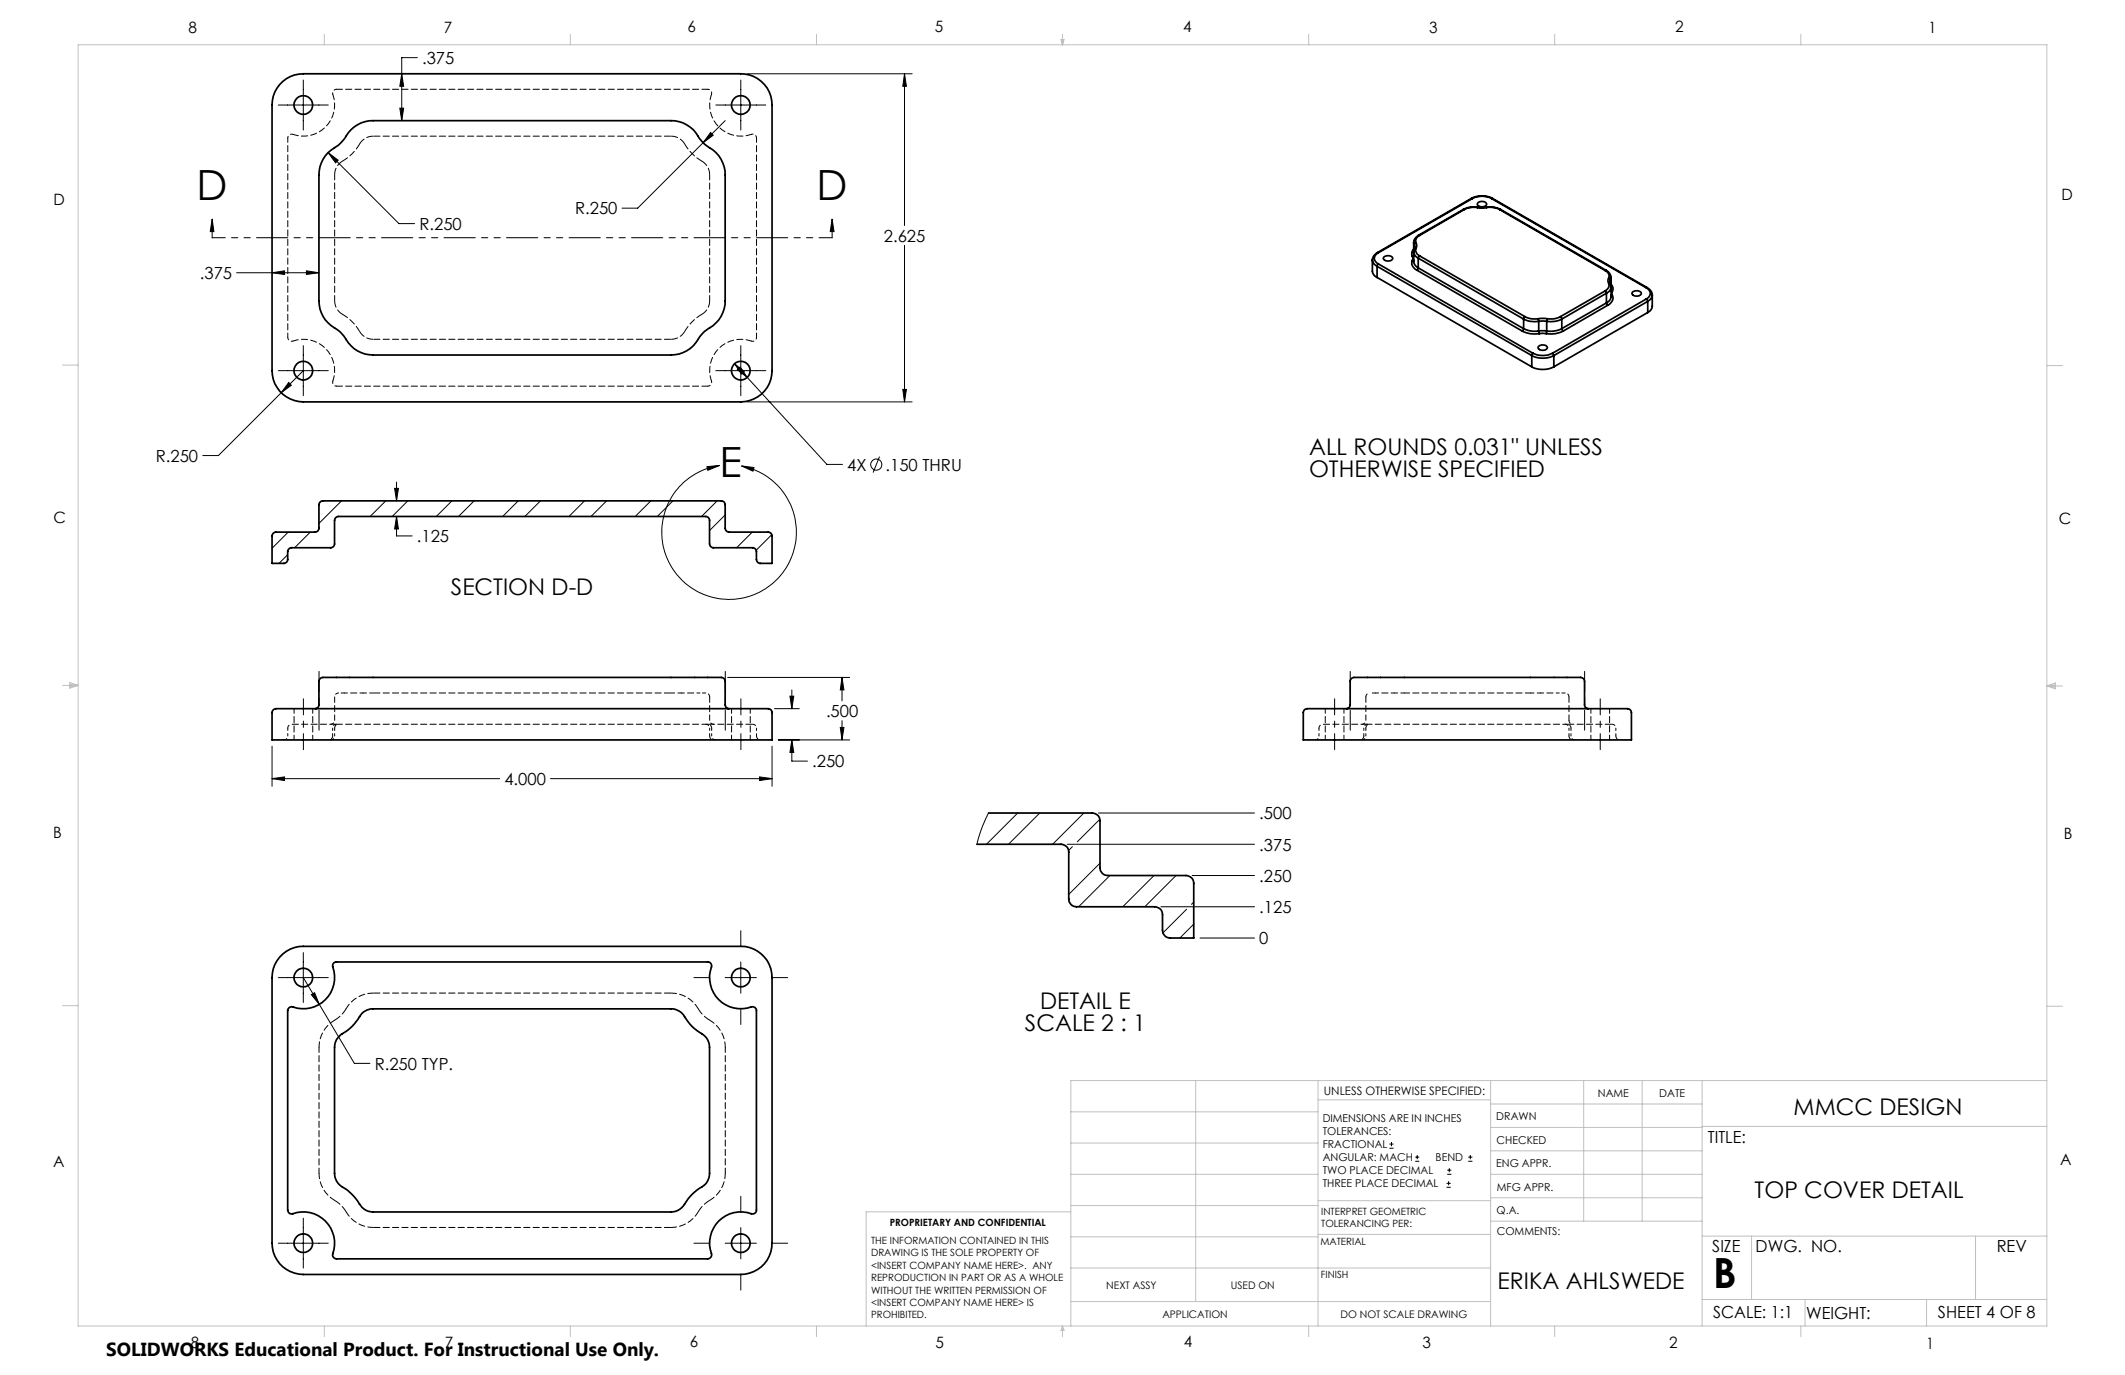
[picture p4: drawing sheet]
<svg xmlns="http://www.w3.org/2000/svg" width="432mm" height="279mm" viewBox="0 0 432 279" stroke-linecap="round" stroke-linejoin="round" font-family="sans-serif">
<g fill="none" stroke="#000" stroke-width=".2">
<path d="M61.6 16.3v10.1M81.6 15l.4 2.5h-.8zM84.8 11.7h-3.2v12.8M150.5 16.3v10.1M151.8 15h33.5M183.8 15l.4 2.5h-.8zM183.8 15v30.8M56.6 21.3h10.1M66.7 31l2 1.6-.5 .5zM66.7 31l14.4 14.4h3.1M81.2 22h.8l-.4 2.5zM144.4 26.9l.5 .6-2 1.5z"/>
<path d="M145.5 21.3h10.1M147.4 24.5l-17.8 17.8h-3.2M43.1 44.5l.4 2.6h-.8zM43.1 44.5v3.8M48.1 55.4h16.7M55.3 55.4l2.5-.4v.8zM62.3 55l2.5 .4-2.5 .4zM169.1 44.5l.4 2.6h-.8zM169.1 44.5v3.8M183.8 49.8v31.9M56.6 75.3h10.1M58.7 77.7l.5 .6-2.1 1.5z"/>
<path d="M61.6 70.2v10.2M61.6 75.3l-17.2 17.3h-3.2M145.5 75.3h10.1M149.3 73.9l1.9 1.6-.5 .5zM149.3 73.9l2.5 2.8M149.8 75.1l.6-.5 1.4 2.1zM150.5 70.2v10.2M151.8 76.7l16.2 17.7h3.2M183.4 79.1h.8l-.4 2.6zM80.2 99.2h.8l-.4 2.6zM80.6 98v3.8M143.7 94.8l2.5-.2-2.4 1z"/>
<path d="M146.2 94.6a13.7 13.7 0 0 0-9.7 20.7 13.7 13.7 0 0 0 22.9 .6 13.7 13.7 0 0 0-8.7-21.2M150.7 94.7l2.5 .3-.2 .7zM151.8 81.7h33.5M178.7 92.8l-1.3 3.2M58.5 112.7l-1.8 1.8M58.6 108.1l-3.3 3.3M63 108.1l-3.1 3.2M69.4 101.8l-4.6 4.6M78.4 101.8l-3.2 3.2M80.6 105l.4 2.5h-.8zM80.6 105v3.9h3.1M82.9 101.8l-3.2 3.2"/>
<path d="M91.8 101.8l-3.1 3.2M96.3 101.8l-3.1 3.2M105.3 101.8l-3.2 3.2M109.8 101.8l-3.2 3.2M118.8 101.8l-3.2 3.2M123.3 101.8l-3.2 3.2M132.3 101.8l-3.2 3.2M136.7 101.8l-3.1 3.2M145.7 101.8l-3.1 3.2M147.4 104.6l-3.2 3.2M152.9 108.1l-3.2 3.2M156.8 108.6l-3.1 3.2"/>
<path d="M147.8 137.7h24.8M171.1 137.7l.4 2.5h-.8zM171.1 137.7v4.7M55.3 158.2l2.5-.3v.7zM55.3 151.6v8.2M55.3 158.2h46.2M111.9 158.2h45M154.3 157.9l2.6 .3-2.6 .4zM156.9 151.6v8.2M157.4 144h5M158.2 150.4h14.4M160.5 141.5h.8l-.4 2.5z"/>
<path d="M160.9 150.4l.4 2.5h-.8zM160.9 150.4v4.3h3.2M160.9 140.2v3.8M170.7 147.8h.8l-.4 2.6zM171.1 146.4v4M200.9 165.2l-1.6 3.5-.8 2.9M206.8 165.2l-6.4 6.4M211.3 165.2l-6.4 6.4M216.9 171.6h38M217.9 172l-.8 .8M220.2 165.2l-6.3 6.4M223.2 165.2h31.7"/>
<path d="M223.5 166.5l-4.6 4.6M223.5 175.4l-6.3 6.4M225.5 177.9l-6.3 6.4M234.5 177.9l-6.4 6.4M239 177.9l-6.4 6.4M242.3 177.9h12.6M56.6 198.6h10.1M61.6 193.6v10.1M61.6 198.6l3.3 5.5M141 198.6h3.2M147.4 198.6h6.3M150.5 189.1v3.2"/>
<path d="M150.5 195.5v6.3M156.9 198.6h3.2M235.9 184.3h19M241.1 184.7l-4.8 4.8M242.6 183.3l-.5 .5M242.6 187.8l-2.9 2.8M243.8 190.6h11.1M63.3 202.1l.6-.4 1 2.4zM64.9 204.1l7.1 12h3.2M150.5 205v3.2M282.3 233.3h.9M282.3 232.5h.9"/>
<path d="M282.8 232.1v.8M287.6 236h.8M287.6 235.1h.8M288 234.7v.8M294.1 238.6h.8M294.1 237.8h.8M294.5 237.4v.8M298.3 236h.9M298.3 235.1h.9M298.8 234.7v.8M56.6 252.6h10.1M61.6 247.5v10.2"/>
<path d="M141 252.6h3.2M147.4 252.6h6.3M150.5 243.1v3.2M150.5 249.4v6.4M150.5 259v3.1M156.9 252.6h3.2M293.9 241.3h.9M293.9 240.5h.9M294.4 240v.8"/>
<circle cx="178.1" cy="94.4" r="1.13"/>
</g>
<path d="M169.1 48.3h-126" fill="none" stroke="#000" stroke-width=".2" stroke-dasharray="6.3 1.3 1.3 1.3 1.3 1.3" stroke-dashoffset="3.7"/>
<path d="M64.8 148.4v-12M147.4 148.4v-12M274.4 148.4v-12M322 148.4v-12" fill="none" stroke="#000" stroke-width=".2" stroke-dasharray="15.2 1.3 1.3 1.3" stroke-dashoffset="11.2"/>
<path d="M61.7 152.3v-10.3M150.6 152.3v-10.3M271.2 152.3v-10.3M325.2 152.3v-10.3" fill="none" stroke="#000" stroke-width=".2" stroke-dasharray="15.2 1.3 1.3 1.3" stroke-dashoffset="12"/>
<g fill="none" stroke="#c0c0c0" stroke-width=".2">
<path d="M15.9 9.1h400v260.4h-400zM65.9 6.9v2.2M115.9 6.9v2.2M165.9 6.9v2.2M215.6 8h.6l-.3 1.1zM215.7 8l.2 1.1M215.9 6.9v2.2M216 8l-.1 1.1M265.9 6.9v2.2M315.9 6.9v2.2M365.9 6.9v2.2M12.7 74.2h3.2"/>
<path d="M415.9 74.3h3.2M12.7 139.3h3.2M14.2 139.1l1.7 .2M14.2 138.7l1.7 .6-1.7 .5zM15.9 139.3l-1.7 .3M415.9 139.4h3.2M415.9 139.4l1.8-.6v1.2zM415.9 139.4l1.8 .3M417.7 139.2l-1.8 .2M12.7 204.4h3.2M243 219.6v44.9M267.8 219.6v49.9"/>
<path d="M302.9 219.6v49.9M321.8 219.6v28.5M333.7 219.6v28.5M345.9 219.6v49.9M415.9 204.5h3.2M415.9 219.6h-198.3v49.9M217.6 238.6h50.2M217.6 232.3h50.2M217.6 225.9h50.2M267.8 223.5h35.1M302.9 233.9h43M302.9 229.1h43"/>
<path d="M302.9 224.3h43M302.9 238.6h43M345.9 228.9h70M217.6 257.7h85.3M217.6 251.3h50.2M217.6 245h50.2M217.6 246.2h-41.6v23.3M267.8 250.8h35.1M267.8 244h35.1M302.9 248.1h43M302.9 243.4h43M345.9 251.2h70"/>
<path d="M355.9 251.2v12.9M401.4 251.2v12.9M65.9 269.5v2.1M115.9 269.5v2.1M165.9 269.5v2.1M215.9 269.5v2.1M215.9 269.5l.3 .8h-.6zM217.6 264.5h85.3M265.9 269.5v2.1M315.9 269.5v2.1M345.9 264.1h70M365.9 269.5v2.1"/>
<path d="M366.8 264.1v5.4M391.5 264.1v5.4"/>
</g>
<g fill="#000">
<path d="M169.1 44.5l.4 2.6h-.8zM43.1 44.5l.4 2.6h-.8z"/>
<path d="M143.7 94.8l2.5-.2-2.4 1zM150.7 94.7l2.5 .3-.2 .7z"/>
<path d="M80.2 99.2h.8l-.4 2.6zM80.6 105l.4 2.5h-.8z"/>
<path d="M55.3 158.2l2.5-.3v.7zM154.3 157.9l2.6 .3-2.6 .4zM160.5 141.5h.8l-.4 2.5zM160.9 150.4l.4 2.5h-.8zM171.1 137.7l.4 2.5h-.8zM170.7 147.8h.8l-.4 2.6zM183.8 15l.4 2.5h-.8zM183.4 79.1h.8l-.4 2.6zM149.3 73.9l1.4 2.1 .5-.5zM149.8 75.1l2 1.6-1.4-2.1zM58.7 77.7l-1.6 2.1 2.1-1.5zM81.6 15l.4 2.5h-.8zM81.2 22h.8l-.4 2.5zM62.3 55l2.5 .4-2.5 .4zM55.3 55.4l2.5-.4v.8zM66.7 31l1.5 2.1 .5-.5zM144.4 26.9l-1.5 2.1 2-1.5zM63.3 202.1l1.6 2-1-2.4z"/>
</g>
<g fill="none" stroke="#000" stroke-width=".35">
<path d="M57.5 16.5a6.2 6.2 0 0 1 4.1-1.5h88.9a6.3 6.3 0 0 1 6.4 6.3v54a6.3 6.3 0 0 1-6.4 6.4h-88.9a6.3 6.3 0 0 1-6.3-6.4v-54a6.2 6.2 0 0 1 2.2-4.8zM66.7 31l.6-.5a8.5 8.5 0 0 0 3.5-3.5 6.4 6.4 0 0 1 5-2.5h60.5a6.7 6.7 0 0 1 6 3.9l.9 .9a8.3 8.3 0 0 1 3.9 4.6l.3 1.6v25.6a6.7 6.7 0 0 1-3.9 6l-1.2 1.2a6.6 6.6 0 0 1-6 3.8h-60.5a6.6 6.6 0 0 1-5.9-3.8l-.9-1a8.3 8.3 0 0 1-4-4.5l-.2-1.7v-25.6a6.5 6.5 0 0 1 1.9-4.5zM278.9 52.8v2.7l.4 .5 .5 .4M278.9 52.8l.4 .9 .5 .4M279.8 54.1l31.5 18.1M279.8 54.1v2.3M279.8 56.4l31.5 18.1M279.9 51.3l-.9 .8-.1 .7M279.9 51.3l.2 .1M280.1 51.4a1.19 1.19 0 0 0-.8 1.1 1.19 1.19 0 0 0 .8 1.1M280.1 53.6l-.3 .5M280.1 53.6l31.4 18.2"/>
<path d="M281.2 52.2a1.17 1.17 0 0 1 1.8 .3 1.09 1.09 0 0 1-1.9 0zM287 52.1l.1 .3-.1 .5M287 52.9a1.54 1.54 0 0 0 .9 2M287.3 50.6l-.4 .7 .1 .8M287.3 49.3v4.1l.4 .6 .5 .4M287.3 52.8l-.3 .1M287.3 49.3l.1 .4M287.3 51.9l-.3 .2M287.4 50.6a1.36 1.36 0 0 0 .8 1.9M287.4 49.7l.1 .4-.1 .5M287.4 49.7v1M287.8 50.4a1.24 1.24 0 0 0 .7 1.6"/>
<path d="M287.8 49.4l.1 .4-.1 .6M287.8 49.4l-.3 .1-.1 .2M287.8 50.4l-.4 .2M287.9 54.9l21.4 12.4M288.2 54.4l-.3 .5M288.2 52.5l21.4 12.3M288.2 54.4l21.4 12.4M288.2 52.5v1.9M288.3 47.8l-.9 .8-.1 .7M288.3 47.8h.2M288.5 47.8a1.21 1.21 0 0 0-.7 1.6M288.5 52l-.3 .5"/>
<path d="M288.5 52l21.4 12.3M297.3 42.6h.2M297.3 42.6l-9 5.2M297.5 42.6l-9 5.2M299 40.3a4.6 4.6 0 0 1 4.3 0M299 40.3l.2 .1M299 40.3l-19.1 11M299.2 40.4a4.2 4.2 0 0 1 3.9 0M299.2 40.4l-19.1 11M300.2 42.2a4.5 4.5 0 0 0-2.7 .4M300.2 42.2h1.8M300.3 42.1a4.4 4.4 0 0 0-3 .5"/>
<path d="M300.3 42.1h1.7M300.3 42.1l-.1 .1M300.3 41.2a1.17 1.17 0 0 1 1.8 .3 1.12 1.12 0 0 1-1.9 0zM302 42.1a4.4 4.4 0 0 1 2.9 .5M302 42.1v.1M302 42.2a4.5 4.5 0 0 1 2.7 .4M303.1 40.4l31.4 18.1M303.3 40.3l-.2 .1M303.3 40.3l31.4 18.2M304.7 42.6h.2M304.7 42.6l21.4 12.4M304.9 42.6l21.5 12.3"/>
<path d="M326.1 55a1.19 1.19 0 0 1 .8 1.5M326.1 59.1l.3 .5M326.1 59.1l-9 5.2M326.4 54.9l.7 .6 .2 .9M326.4 54.9l-.3 .1M326.4 59.6l-9 5.2M326.4 59.6v2M326.9 56.5l-.2 .4 .2 .7M326.9 57.6a1.22 1.22 0 0 1-.8 1.5M326.9 56.5l.4 .4M326.9 57.6l.3 .1M327.2 57.7l.2 .6-.1 .5-.3 .4-.6 .4"/>
<path d="M327.3 56.9l-.1 .8M327.3 56.9v.9M327.4 57.7l.3 .7-.1 .8M327.4 56.4l-.1 4.1-.3 .7-.6 .4M327.4 60h.2M327.4 56.4l-.1 .5M327.4 59.1l.2 .1M327.6 59.2v.8M331.8 59.3a1.17 1.17 0 0 1 1.7 .3 1.09 1.09 0 0 1-1.9 0zM334.5 58.5a1.19 1.19 0 0 1 .9 1.1 1.19 1.19 0 0 1-.9 1.1M334.7 58.5a1.49 1.49 0 0 1 1 1.3 1.49 1.49 0 0 1-.9 1.4M334.7 58.5h-.2"/>
<path d="M335.7 59.9v2.7l-.3 .5-.6 .4M309.3 67.3a5.5 5.5 0 0 0 3.5 .5M309.6 64.8a5 5 0 0 0 3.1 .5M309.6 66.8a5 5 0 0 0 3.1 .4M309.6 66.8l-.3 .5M309.6 64.8v2M309.9 64.3a4.2 4.2 0 0 0 2.7 .5M309.9 64.3l-.3 .5M311.3 72.2a5 5 0 0 0 4.4 0M311.3 74.5a5 5 0 0 0 4.4 0M311.3 72.2v2.3M311.5 71.8a4.5 4.5 0 0 0 4 0"/>
<path d="M311.5 71.8l-.2 .4M312.6 70.5a1.19 1.19 0 0 1 1.8 .1 1.09 1.09 0 0 1-1.9 0zM312.6 64.8h1.8M312.6 64.8l.1 .5M312.7 65.3h1.6M312.7 67.2h1.6M312.7 67.2l.1 .6M312.7 65.3v1.9M312.8 67.8h1.4M314.3 67.2l-.1 .6M314.3 65.3v1.9M314.4 64.8l-.1 .5"/>
<path d="M315.5 71.8l.2 .4M315.7 72.2v2.3M317.1 64.3a4.2 4.2 0 0 1-2.7 .5M317.1 64.3l.3 .5M317.4 64.8a5 5 0 0 1-3.1 .5M317.4 66.8a5 5 0 0 1-3.1 .4M317.4 66.8l.2 .5M317.4 64.8v2M317.6 67.3a5.5 5.5 0 0 1-3.4 .5M326.4 61.6l.3 .4M326.4 61.6l-9 5.2M326.7 62l-9.1 5.3"/>
<path d="M327.6 60a1.54 1.54 0 0 1-.9 2M334.5 60.7l.3 .5M334.5 60.7l-19 11.1M334.8 61.2l-19.1 11M334.8 61.2v2.3M334.8 63.5l-19.1 11M55.6 108.3l.3-.2h8.1a.78 .78 0 0 0 .8-.7v-4.8a.85 .85 0 0 1 .8-.8h81a.78 .78 0 0 1 .8 .8v4.8a.85 .85 0 0 0 .7 .7h8a.78 .78 0 0 1 .8 .8v5.6h-2.4a.85 .85 0 0 1-.8-.8v-1.6a.78 .78 0 0 0-.8-.8h-7.9a.85 .85 0 0 1-.8-.8v-4.8a.78 .78 0 0 0-.8-.7h-74.6a.85 .85 0 0 0-.8 .7v4.8a.78 .78 0 0 1-.8 .8h-8a.85 .85 0 0 0-.7 .8v1.6a.78 .78 0 0 1-.8 .8h-2.4v-5.6zM55.6 144.1l.5-.1h98.9a1.78 1.78 0 0 1 1.7 .4l.2 .2v5.8h-101.6v-5.6zM64 144a.73 .73 0 0 0 .8-.8v-4.8a1.11 1.11 0 0 1 1.6-.7h80a.84 .84 0 0 1 1 .7v4.8a.78 .78 0 0 0 .7 .8M265 144.3a2.05 2.05 0 0 1 1.7-.3h62.9a1.82 1.82 0 0 1 1.8 .4l.1 .4v5.6h-66.7v-5.8zM273.6 144a.78 .78 0 0 0 .8-.8v-4.8a1.1 1.1 0 0 1 1.5-.7h45.1a.84 .84 0 0 1 1 .7v4.8a.73 .73 0 0 0 .8 .8M200.9 165.2h21a1.57 1.57 0 0 1 1.6 1.6v9.5a1.57 1.57 0 0 0 1.6 1.6h15.9a1.57 1.57 0 0 1 1.6 1.6v11.1h-4.8a1.57 1.57 0 0 1-1.6-1.6v-3.2a1.57 1.57 0 0 0-1.6-1.5h-15.8a1.57 1.57 0 0 1-1.6-1.6v-9.6a1.57 1.57 0 0 0-1.6-1.5h-17.1"/>
<path d="M57.5 193.9a6.2 6.2 0 0 1 4.1-1.6h88.9a6.3 6.3 0 0 1 6.4 6.3v54a6.3 6.3 0 0 1-6.4 6.4h-88.9a6.3 6.3 0 0 1-6.3-6.4v-54a6.2 6.2 0 0 1 2.2-4.7zM67.8 195.7l.4-.2h75.6a.77 .77 0 0 1 .8 1 6.4 6.4 0 0 0 1.5 6.7 6.4 6.4 0 0 0 6.8 1.4l.5 .1 .3 .5v40.7a.79 .79 0 0 1-1.1 .7 6.4 6.4 0 0 0-6.7 1.7 6.4 6.4 0 0 0-1.3 6.8l-.3 .5-.5 .2h-75.4a.82 .82 0 0 1-.8-1.1 6.5 6.5 0 0 0-1.6-6.7 6.5 6.5 0 0 0-6.9-1.3l-.4-.3-.2-.5v-40.5a.82 .82 0 0 1 1-.8 6.4 6.4 0 0 0 6.8-1.6 6.4 6.4 0 0 0 1.3-6.9zM73.6 205.9l.6-.5 1.2-.4h60.9a3.4 3.4 0 0 1 3.2 2.1 9.7 9.7 0 0 0 3.4 3.2l.9 .9 .3 .8 .1 .8v25.6a3.3 3.3 0 0 1-2.1 3.1 12.4 12.4 0 0 0-3.5 3.8l-1 .7-1.3 .3h-60.5a3.3 3.3 0 0 1-3.1-2.1 12.4 12.4 0 0 0-3.8-3.5l-.7-1.1-.2-1.2v-25.6a3.3 3.3 0 0 1 2.1-3.1 11.4 11.4 0 0 0 3.5-3.8z"/>
<circle cx="61.6" cy="21.3" r="1.9"/>
<circle cx="150.5" cy="21.3" r="1.9"/>
<circle cx="61.6" cy="75.3" r="1.9"/>
<circle cx="150.5" cy="75.3" r="1.9"/>
<circle cx="61.6" cy="198.6" r="1.9"/>
<circle cx="150.5" cy="198.6" r="1.9"/>
<circle cx="61.6" cy="252.6" r="1.9"/>
<circle cx="150.5" cy="252.6" r="1.9"/>
</g>
<path d="M143.8 18.1h-75.4M68.4 78.5h75.4M143.8 147.2h-75.4" fill="none" stroke="#000" stroke-width=".2" stroke-dasharray="1.3 .6" stroke-dashoffset=".1"/>
<g fill="none" stroke="#000" stroke-width=".2" stroke-dasharray="1.3 .6" stroke-dashoffset="-.1">
<path d="M69.6 32.7a3.2 3.2 0 0 0-1.6 2.8M75.8 27.7a3.2 3.2 0 0 0-2.7 1.6M136.4 27.7h-60.6M139.1 29.3a3.2 3.2 0 0 0-2.7-1.6M144.2 35.5a3.2 3.2 0 0 0-1.6-2.8M68 61.1a3.2 3.2 0 0 0 1.6 2.8M73.1 67.4a3.2 3.2 0 0 0 2.7 1.5M75.8 68.9h60.6M136.4 68.9a3.2 3.2 0 0 0 2.7-1.5M142.6 63.9a3.2 3.2 0 0 0 1.6-2.8M68.4 147.2h-9.1M136.4 140.8h-60.6"/>
<path d="M152.9 147.2h-9.1M277.9 147.2h-9.1M327.6 147.2h-9.2M68 207.3a6.4 6.4 0 0 0 2.3-2.3M75.8 201.8h60.6M141.9 205a6.4 6.4 0 0 0 2.3 2.3M70.3 246.2a6.4 6.4 0 0 0-2.3-2.3M136.4 249.4h-60.6M144.2 243.9a6.4 6.4 0 0 0-2.3 2.3"/>
</g>
<g fill="none" stroke="#000" stroke-width=".2" stroke-dasharray="1.3 .6" stroke-dashoffset=".6">
<path d="M57.7 150.3a.79 .79 0 0 0 .8-.7M58.5 148a.79 .79 0 0 1 .8-.8M67.2 147.2a.79 .79 0 0 0 .8-.8M67.2 150.3a.79 .79 0 0 0 .8-.7M67.6 149.6a.79 .79 0 0 1-.8 .7M68 148a.79 .79 0 0 1 .8-.8M68.4 147.2a.79 .79 0 0 0-.8 .8M68.8 140.8a.79 .79 0 0 0-.8 .8M70 140.8h-1.2M75.8 140.8h-2M138.4 140.8h-2M143.4 140.8h-1.2"/>
<path d="M143.4 147.2a.79 .79 0 0 1 .8 .8M144.2 141.6a.79 .79 0 0 0-.8-.8M144.2 149.6a.79 .79 0 0 0 .8 .7M144.6 148a.79 .79 0 0 0-.8-.8M145 147.2a.79 .79 0 0 1-.8-.8M145.4 150.3a.79 .79 0 0 1-.8-.7M152.9 147.2a.79 .79 0 0 1 .8 .8M153.7 149.6a.79 .79 0 0 0 .8 .7M267.2 150.3a.79 .79 0 0 0 .8-.7M268 148a.79 .79 0 0 1 .8-.8M276.8 147.2a.79 .79 0 0 0 .7-.8M276.8 150.3a.79 .79 0 0 0 .7-.7"/>
<path d="M277.1 149.6a.79 .79 0 0 1-.8 .7M277.5 141.6a.79 .79 0 0 1 .8-.8M277.5 148a.79 .79 0 0 1 .8-.8M277.9 147.2a.79 .79 0 0 0-.8 .8M279.5 140.8h-1.2M285.4 140.8h-2.1M313.1 140.8h-2.1M318 140.8h-1.2M318 147.2a.79 .79 0 0 1 .8 .8M318.8 146.4a.79 .79 0 0 0 .8 .8M318.8 141.6a.79 .79 0 0 0-.8-.8M318.8 149.6a.79 .79 0 0 0 .8 .7"/>
<path d="M319.2 148a.79 .79 0 0 0-.8-.8M320 150.3a.79 .79 0 0 1-.8-.7M327.6 147.2a.79 .79 0 0 1 .7 .8M328.3 149.6a.79 .79 0 0 0 .8 .7"/>
</g>
<g fill="none" stroke="#000" stroke-width=".2" stroke-dasharray="1.3 .6" stroke-dashoffset=".8">
<path d="M68.4 18.1a.79 .79 0 0 0-.8 1.1M144.6 19.2a.79 .79 0 0 0-.8-1.1M59.5 27.3a.79 .79 0 0 0-1 .7M153.7 28a.79 .79 0 0 0-1-.7M58.5 68.6a.79 .79 0 0 0 1 .7M67.6 77.4a.79 .79 0 0 0 .8 1.1M143.8 78.5a.79 .79 0 0 0 .8-1.1M152.7 69.3a.79 .79 0 0 0 1-.7M58.5 148v1.6M67.6 148v1.6M68 149.6v-1.6M144.2 148v1.6"/>
<path d="M144.6 149.6v-1.6M153.7 149.6v-1.6M268 148v1.6M277.1 148v1.6M277.5 149.6v-1.6M318.8 148v1.6M319.2 149.6v-1.6M328.3 149.6v-1.6"/>
</g>
<path d="M73.8 140.8h-3.8M142.2 140.8h-3.8M283.3 140.8h-3.8M316.8 140.8h-3.7" fill="none" stroke="#000" stroke-width=".2" stroke-dasharray="1.3 .6" stroke-dashoffset=".7"/>
<g fill="none" stroke="#000" stroke-width=".2" stroke-dasharray="1.3 .6" stroke-dashoffset=".2">
<path d="M67.6 19.2a6.3 6.3 0 0 1-1.5 6.6 6.3 6.3 0 0 1-6.6 1.5M68 35.5v25.6M152.7 27.3a6.3 6.3 0 0 1-6.6-1.5 6.3 6.3 0 0 1-1.5-6.6M59.5 69.3a6.3 6.3 0 0 1 6.6 1.5 6.3 6.3 0 0 1 1.5 6.6M144.2 61.1v-25.6M144.6 77.4a6.3 6.3 0 0 1 1.5-6.6 6.3 6.3 0 0 1 6.6-1.5M68 146.4v-4.8M144.2 141.6v4.8M277.5 146.4v-4.8M311 140.8h-25.6M318.8 141.6v4.8M64.8 212.8a6.4 6.4 0 0 1 3.2-5.5"/>
<path d="M70.3 205a6.4 6.4 0 0 1 5.5-3.2M136.4 201.8a6.4 6.4 0 0 1 5.5 3.2M144.2 207.3a6.4 6.4 0 0 1 3.2 5.5M147.4 212.8v25.6M64.8 238.4v-25.6M147.4 238.4a6.4 6.4 0 0 1-3.2 5.5M68 243.9a6.4 6.4 0 0 1-3.2-5.5M75.8 249.4a6.4 6.4 0 0 1-5.5-3.2M141.9 246.2a6.4 6.4 0 0 1-5.5 3.2"/>
</g>
<path d="M59.8 144v6.3M63.6 150.3v-6.3M148.7 144v6.3M152.5 150.3v-6.3M269.3 144v6.3M273.1 150.3v-6.3M323.3 144v6.3M327.1 150.3v-6.3" fill="none" stroke="#000" stroke-width=".2" stroke-dasharray="1.3 .6" stroke-dashoffset=".3"/>
<path d="M73.1 29.3a9.5 9.5 0 0 1-3.5 3.4M142.6 32.7a9.5 9.5 0 0 1-3.5-3.4M69.6 63.9a9.5 9.5 0 0 1 3.5 3.5M139.1 67.4a9.5 9.5 0 0 1 3.5-3.5" fill="none" stroke="#000" stroke-width=".2" stroke-dasharray="1.3 .6"/>
<path d="M58.5 28v40.6M153.7 68.6v-40.6M318.4 147.2h-40.5" fill="none" stroke="#000" stroke-width=".2" stroke-dasharray="1.3 .6" stroke-dashoffset=".4"/>
<g font-size="8.5">
<text x="40" y="40.6">D</text>
<text x="165.9" y="40.6">D</text>
<text x="146.2" y="96.9">E</text>
<text x="348.1" y="261.8">B</text>
</g>
<g font-size="4.7">
<text x="266" y="92.4">ALL ROUNDS 0.031&quot; UNLESS</text>
<text x="266" y="96.9">OTHERWISE SPECIFIED</text>
<text x="91.6" y="121">SECTION D-D</text>
<text x="208.3" y="209.5">SCALE 2 : 1</text>
<text x="211.3" y="204.9">DETAIL E</text>
<text x="364.5" y="226.5">MMCC DESIGN</text>
<text x="356.5" y="243.5">TOP COVER DETAIL</text>
<text x="304.3" y="261.9">ERIKA AHLSWEDE</text>
</g>
<text font-size="3.8" x="21.6" y="275.5">SOLIDWORKS Educational Product. For Instructional Use Only.</text>
<g font-size="3.4">
<text x="85.8" y="13">.375</text>
<text x="85.2" y="46.7">R.250</text>
<text x="116.8" y="43.6">R.250</text>
<text x="179.6" y="49.1">2.625</text>
<text x="40.6" y="56.7">.375</text>
<text x="31.7" y="93.8">R.250</text>
<text x="172.2" y="95.6">4X</text>
<text x="179.9" y="95.6">.150 THRU</text>
<text x="84.7" y="110.2">.125</text>
<text x="167.8" y="145.7">.500</text>
<text x="165" y="155.9">.250</text>
<text x="102.5" y="159.5">4.000</text>
<text x="255.9" y="166.5">.500</text>
<text x="255.9" y="172.8">.375</text>
<text x="255.9" y="179.2">.250</text>
<text x="255.9" y="185.5">.125</text>
<text x="255.9" y="191.9">0</text>
<text x="76.1" y="217.3">R.250 TYP.</text>
<text x="347.1" y="232.3">TITLE:</text>
<text x="347.9" y="254.3">SIZE</text>
<text x="356.7" y="254.4">DWG. NO.</text>
<text x="405.7" y="254.5">REV</text>
<text x="348.1" y="267.9">SCALE: 1:1</text>
<text x="367" y="268">WEIGHT:</text>
<text x="393.8" y="267.9">SHEET 4 OF 8</text>
</g>
<g font-size="3.2">
<text x="38.3" y="6.7">8</text>
<text x="90.2" y="6.7">7</text>
<text x="139.7" y="6.5">6</text>
<text x="190" y="6.5">5</text>
<text x="240.4" y="6.5">4</text>
<text x="290.4" y="6.7">3</text>
<text x="340.4" y="6.5">2</text>
<text x="391.9" y="6.7">1</text>
<text x="10.9" y="41.6">D</text>
<text x="418.9" y="40.7">D</text>
<text x="10.9" y="106.3">C</text>
<text x="418.4" y="106.4">C</text>
<text x="10.8" y="170.2">B</text>
<text x="419.4" y="170.6">B</text>
<text x="10.8" y="237.2">A</text>
<text x="418.6" y="236.8">A</text>
<text x="38.8" y="273.8">8</text>
<text x="90.4" y="273.8">7</text>
<text x="140.2" y="273.8">6</text>
<text x="190.1" y="273.9">5</text>
<text x="240.5" y="273.8">4</text>
<text x="289" y="273.9">3</text>
<text x="339.1" y="273.8">2</text>
<text x="391.4" y="274.1">1</text>
</g>
<text font-size="2.4" x="269" y="222.4">UNLESS OTHERWISE SPECIFIED:</text>
<g font-size="2.2">
<text x="268.8" y="228">DIMENSIONS ARE IN INCHES</text>
<text x="304.1" y="227.7">DRAWN</text>
<text x="324.7" y="222.9">NAME</text>
<text x="337.2" y="222.9">DATE</text>
<text x="268.8" y="230.6">TOLERANCES:</text>
<text x="268.8" y="233.3">FRACTIONAL</text>
<text x="304.1" y="232.6">CHECKED</text>
<text x="268.8" y="236">ANGULAR: MACH</text>
<text x="268.8" y="238.6">TWO PLACE DECIMAL</text>
<text x="291.7" y="236">BEND</text>
<text x="304" y="237.2">ENG APPR.</text>
<text x="268.8" y="241.3">THREE PLACE DECIMAL</text>
<text x="304.2" y="241.9">MFG APPR.</text>
<text x="304.1" y="246.7">Q.A.</text>
<text x="304.1" y="250.9">COMMENTS:</text>
</g>
<g font-size="2.1">
<text x="224.8" y="262">NEXT ASSY</text>
<text x="250.1" y="261.9">USED ON</text>
<text x="236.2" y="267.8">APPLICATION</text>
<text x="272.4" y="267.8">DO NOT SCALE DRAWING</text>
</g>
<g font-size="2">
<text x="180.8" y="249.2">PROPRIETARY AND CONFIDENTIAL</text>
<text x="268.5" y="246.8">INTERPRET GEOMETRIC</text>
<text x="268.5" y="249.4">TOLERANCING PER:</text>
<text x="177" y="252.8">THE INFORMATION CONTAINED IN THIS</text>
<text x="177" y="255.3">DRAWING IS THE SOLE PROPERTY OF</text>
<text x="177" y="257.8">&lt;INSERT COMPANY NAME HERE&gt;. ANY</text>
<text x="268.3" y="252.9">MATERIAL</text>
<text x="177" y="260.3">REPRODUCTION IN PART OR AS A WHOLE</text>
<text x="177" y="262.9">WITHOUT THE WRITTEN PERMISSION OF</text>
<text x="268.4" y="259.7">FINISH</text>
<text x="177" y="265.4">&lt;INSERT COMPANY NAME HERE&gt; IS</text>
<text x="177" y="267.9">PROHIBITED.</text>
</g>
</svg>
